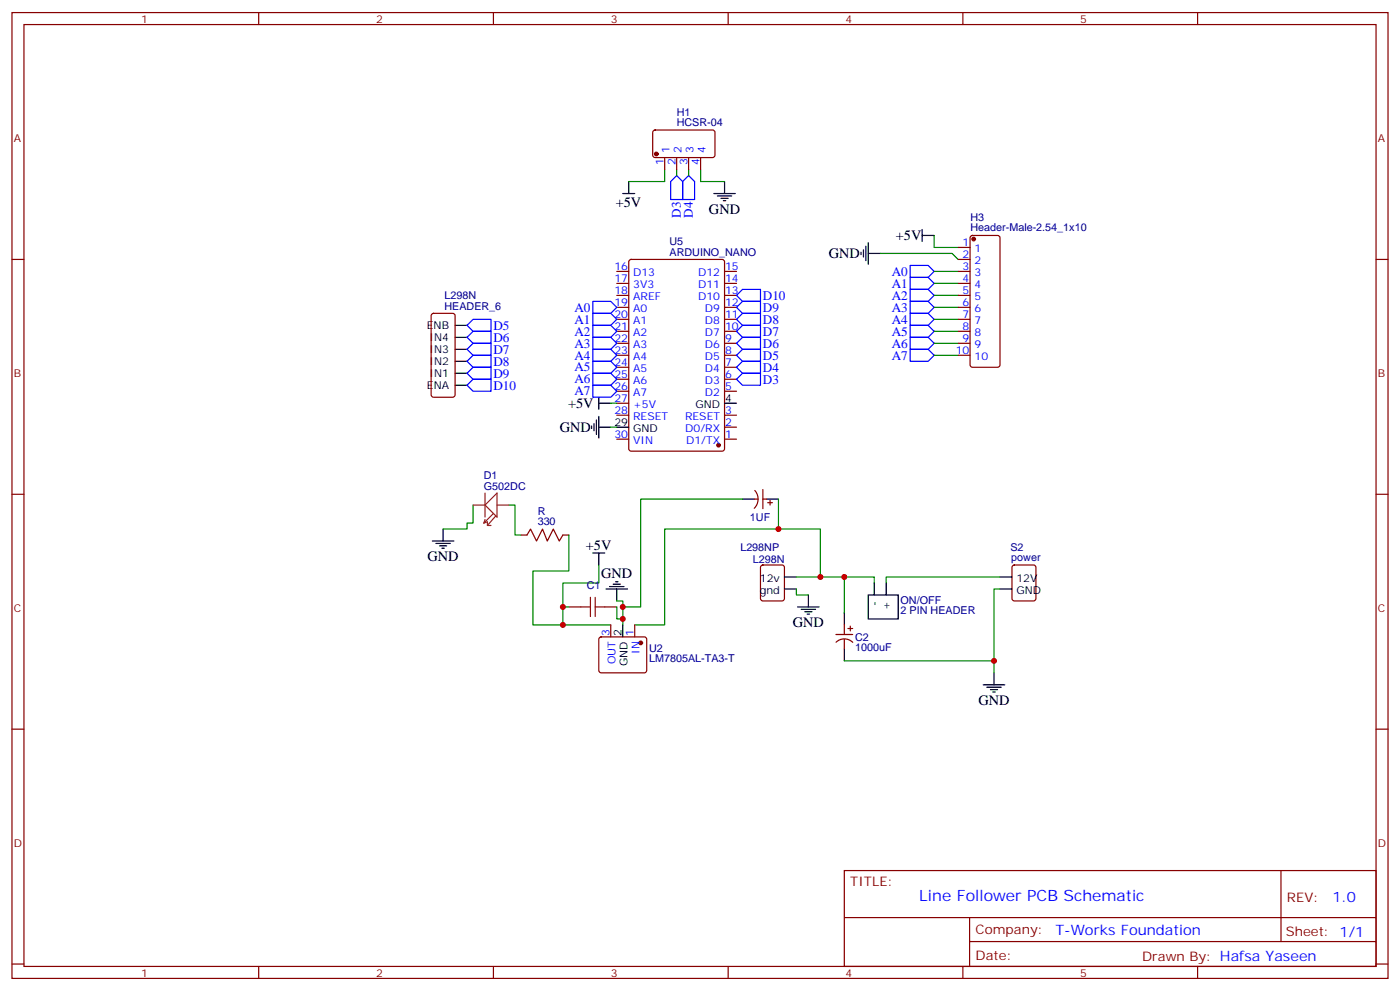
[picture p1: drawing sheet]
<svg xmlns="http://www.w3.org/2000/svg" width="412mm" height="292mm" viewBox="0 0 412 292" stroke-linecap="round" stroke-linejoin="round" font-family="sans-serif">
<g fill="none" stroke="#870000" stroke-width=".35">
<path d="M3.5 3.7h405.4v284.3h-405.4zM7.1 7.2h398.2v277.3h-398.2zM76.2 3.7v3.5M145.3 3.7v3.5M214.5 3.7v3.5M283.6 3.7v3.5M352.8 3.7v3.5M192.5 38.5l.5-.2h17.2l.4 .7-.1 7-.6 .4-17.2-.1-.4-.6v-6.7zM195.8 46.4v3.5M199.3 46.4v3.5M202.8 46.4v3.5M206.4 46.4v3.5"/>
<path d="M3.5 76.4h3.6M181.7 79.9h3.5M185.4 76.6l.5-.2h26.8l.7 .4v55.3l-.4 .7h-27.1l-.6-.4-.1-55.3zM213.4 79.9h3.6M282.2 76.4h3.6M282.2 79.9h3.6M282.2 72.8h3.6M286 69.5l.5-.2h7.4l.6 .5 .1 37.6-.3 .5-.4 .2h-7.4l-.5-.2-.2-.5v-37.4zM405.3 76.4h3.6M127.2 92.5l.5-.2h5.6l.7 .4 .1 23.5-.5 .7h-5.9l-.6-.4-.1-23.5zM181.7 97.5h3.5M181.7 94h3.5"/>
<path d="M181.7 90.5h3.5M181.7 87h3.5M181.7 83.4h3.5M213.4 97.5h3.6M213.4 94h3.6M213.4 90.5h3.6M213.4 87h3.6M213.4 83.4h3.6M282.2 97.5h3.6M282.2 94h3.6M282.2 90.5h3.6M282.2 87h3.6"/>
<path d="M282.2 83.4h3.6M181.7 115.2h3.5M181.7 111.7h3.5M181.7 108.1h3.5M181.7 104.6h3.5M181.7 101.1h3.5M181.7 118.7h3.5M213.4 115.2h3.6M213.4 111.7h3.6M213.4 108.1h3.6M213.4 104.6h3.6M213.4 101.1h3.6"/>
<path d="M282.2 104.6h3.6M282.2 101.1h3.6M181.7 129.3h3.5M181.7 122.2h3.5M213.4 129.3h3.6M213.4 125.8h3.6M213.4 122.2h3.6M3.5 145.5h3.6M153.5 157.5h1.7l1.1-1.7 1.7 3.5 1.8-3.5 1.4 3.5 1.8-3.5 1.7 3.5 1.1-1.8h1.8M222.2 146.9h1.1M222.3 144.4a3.8 3.8 0 0 1-.1 5.2M224.7 144.1v5.7"/>
<path d="M224.7 146.9h1.1M226.1 148h1.4M226.8 147.3v1.4M405.3 145.5h3.6M167.6 178.7h3.5M178.2 178.7h3.5M224.2 166.5l.5-.2h5.7l.6 .5 .1 9.4-.5 .7h-5.9l-.6-.4-.1-9.5zM298.3 166.5l.5-.2h5.6l.7 .5 .1 9.4-.5 .7h-5.9l-.6-.4-.1-9.5zM176.6 187.7l.5-.2h12.7l.5 .2 .2 .5-.1 9.5-.6 .4-13-.1-.4-.6v-9.2zM179.9 184v3.5M187 184v3.5M246.2 186.8h5"/>
<path d="M246.3 189.1a3.5 3.5 0 0 1 4.9 0M248.7 184v2.8M248.7 188.2v2.8M249.8 185h1.4M250.5 184.3v1.4M3.5 214.7h3.6M405.3 214.7h3.6M248.7 256.3h156.6v28.2h-156.6zM377.3 256.3v20.9M248.7 270.1h156.5M285.6 277.2h119.6M285.6 270.1v14.2"/>
<path d="M3.5 283.8h3.6M76.2 284.5v3.5M145.3 284.5v3.5M214.5 284.5v3.5M283.6 284.5v3.5M352.8 284.5v3.5M405.3 283.8h3.6"/>
</g>
<g fill="#870000" stroke="#870000" stroke-width=".35">
<circle cx="211.7" cy="131.1" r=".53"/>
<circle cx="193.3" cy="45.3" r=".53"/>
<circle cx="188.7" cy="189.3" r=".53"/>
<circle cx="286.8" cy="70.4" r=".53"/>
</g>
<g fill="none" stroke="#000" stroke-width=".35">
<path d="M183.4 57h3.6M185.2 53.4v3.6M210.3 57h6.3M211.3 57.7h4.2M212.4 58.4h2.1M213.1 59.1h.7M213.4 53.4v3.6M253.6 74.3v.7M254.4 73.6v2.1M255.1 72.5v4.2M255.8 74.6h3.5M255.8 71.4v6.4"/>
<path d="M271.6 69.3h3.6M271.6 67.6v3.5M134.1 95.8h3.5M134.1 99.3h3.5M134.1 102.8h3.5M134.1 106.4h3.5M134.1 109.9h3.5M134.1 113.4h3.5M176.4 118.7h3.5M176.4 116.9v3.6M213.4 118.7h3.6M174.3 125.4v.7"/>
<path d="M175 124.7v2.1M175.7 123.6v4.3M176.4 125.8h3.5M176.4 122.6v6.3M181.7 125.8h3.5M127.4 159.3h6.3M128.4 160h4.2M130.5 155.8v3.5M218.7 146.9h3.5M225.8 146.9h3.5M129.5 160.7h2.1M130.2 161.4h.7"/>
<path d="M174.6 162.8h3.6M176.4 162.8v3.5M178.5 173.4h6.4M179.6 172.7h4.2M180.6 172h2.1M181.3 171.3h.7M181.7 173.4v3.5M231.1 169.9h3.5M231.1 173.4h3.5M234.9 178.7h6.4M236 179.4h4.2M238.1 175.2v3.5"/>
<path d="M255.8 175.2h8.8v7h-8.8zM257.5 171.6v3.6M261.1 171.6v3.6M294.6 169.9h3.5M294.6 173.4h3.5M183.4 184v3.5M237.1 180.1h2.1M237.8 180.8h.7M248.7 180.4v3.6M248.7 191v3.6M292.8 198.1v3.5M289.6 201.6h6.4"/>
<path d="M290.7 202.3h4.2M291.7 203h2.2M292.5 203.7h.7"/>
</g>
<g fill="none" stroke="#008700" stroke-width=".35">
<path d="M195.8 49.9v3.5h-10.6M199.3 49.9v1.8M202.8 49.9v1.8M206.4 49.9v3.5h7M259.3 74.6h21.2l1.7 1.8M275.2 69.3v3.5h7M275.2 79.9h7M275.2 83.4h7M275.2 87h7M275.2 90.5h7M275.2 94h7M275.2 97.5h7"/>
<path d="M179.9 118.7h1.8M275.2 101.1h7M275.2 104.6h7M179.9 125.8h1.8M139.3 148.7v5.3h-1.7v1.8h-7.1M149.9 148.7h1.8v8.8h1.8M167.6 157.5v10.6h-10.6v15.9h8.8M218.7 146.9h-30v31.8h-5.3M229.3 146.9v8.9M165.8 178.7h1.8M176.4 166.3v5.3h-10.6v12.4h14.1M181.7 176.9h1.7v7.1"/>
<path d="M181.7 178.7v3.5h1.7M234.6 173.4v1.8h3.5M234.6 169.9h22.9v1.7M241.7 169.9v-14.1h-45.9v28.2h-8.8M248.7 169.9v10.5M294.6 173.4h-1.8v24.7M294.6 169.9h-33.5v1.7M248.7 194.6h44.1"/>
</g>
<g fill="none" stroke="#00f" stroke-width=".35">
<path d="M199.3 51.7l1.8 1.7v5.3h-3.5v-5.3zM202.8 51.7l1.8 1.7v5.3h-3.5v-5.3zM268.1 78.1h5.3l1.8 1.8-1.8 1.8h-5.3zM137.6 95.8l1.7-1.8h5.3v3.5h-5.3zM137.6 99.3l1.7-1.8h5.3v3.6h-5.3zM174.6 88.7h5.3l1.8 1.8-1.8 1.8h-5.3zM174.6 92.3h5.3l1.8 1.7-1.8 1.8h-5.3zM174.6 95.8h5.3l1.8 1.7-1.8 1.8h-5.3zM174.6 99.3h5.3l1.8 1.8-1.8 1.7h-5.3zM217 97.5l1.7-1.7h5.3v3.5h-5.3zM217 94l1.7-1.7h5.3v3.5h-5.3zM217 90.5l1.7-1.8h5.3v3.6h-5.3z"/>
<path d="M217 87l1.7-1.8h5.3v3.5h-5.3zM268.1 81.7h5.3l1.8 1.7-1.8 1.8h-5.3zM268.1 85.2h5.3l1.8 1.8-1.8 1.7h-5.3zM268.1 88.7h5.3l1.8 1.8-1.8 1.8h-5.3zM268.1 92.3h5.3l1.8 1.7-1.8 1.8h-5.3zM268.1 95.8h5.3l1.8 1.7-1.8 1.8h-5.3zM268.1 99.3h5.3l1.8 1.8-1.8 1.7h-5.3zM137.6 102.8l1.7-1.7h5.3v3.5h-5.3zM137.6 106.4l1.7-1.8h5.3v3.5h-5.3zM137.6 109.9l1.7-1.8h5.3v3.6h-5.3zM137.6 113.4l1.7-1.7h5.3v3.5h-5.3zM174.6 102.8h5.3l1.8 1.8-1.8 1.8h-5.3z"/>
<path d="M174.6 106.4h5.3l1.8 1.7-1.8 1.8h-5.3zM174.6 109.9h5.3l1.8 1.8-1.8 1.7h-5.3zM174.6 113.4h5.3l1.8 1.8-1.8 1.7h-5.3zM217 104.6l1.7-1.8h5.3v3.6h-5.3zM217 101.1l1.7-1.8h5.3v3.5h-5.3zM217 108.1l1.7-1.7h5.3v3.5h-5.3zM217 111.7l1.7-1.8h5.3v3.5h-5.3zM268.1 102.8h5.3l1.8 1.8-1.8 1.8h-5.3z"/>
</g>
<path d="M171.1 178.7h2.8M173.9 175.9v5.6M175.3 178.7h2.9M175.3 175.9v5.6" fill="none" stroke="#a10000" stroke-width=".35"/>
<path d="M139.3 148.7h3.6M142.5 154l1.1-.4v1.1M142.9 148.7l3.5-3.5v7zM142.9 145.2v7M142.9 152.9l-.4 1.1M143.6 154.7h1M145.3 151.2l-2.8 2.8M146 151.9l-2.4 2.8M146.4 148.7h3.5" fill="none" stroke="#8c2424" stroke-width=".35"/>
<g fill="#c00">
<circle cx="241.7" cy="169.9" r=".88"/>
<circle cx="229.3" cy="155.8" r=".88"/>
<circle cx="165.8" cy="184" r=".88"/>
<circle cx="165.8" cy="178.7" r=".88"/>
<circle cx="183.4" cy="178.7" r=".88"/>
<circle cx="183.4" cy="182.2" r=".88"/>
<circle cx="248.7" cy="169.9" r=".88"/>
<circle cx="292.8" cy="194.6" r=".88"/>
</g>
<text font-size="4.6" fill="#00f" x="270.8" y="265.3">Line Follower PCB Schematic</text>
<g font-size="4.2">
<text x="181.4" y="60.8">+5V</text>
<text x="208.8" y="63">GND</text>
<text x="263.9" y="70.7">+5V</text>
<text x="244.1" y="76">GND</text>
<text x="167.3" y="120.1">+5V</text>
<text x="164.9" y="127.2">GND</text>
<text x="172.5" y="161.8">+5V</text>
<text x="125.9" y="165.3">GND</text>
<text x="177.1" y="170.3">GND</text>
<text x="233.5" y="184.7">GND</text>
<text x="288.2" y="207.7">GND</text>
</g>
<g font-size="4.2" fill="#00f">
<text x="392.5" y="265.6">1.0</text>
<text x="310.9" y="275.1">T-Works Foundation</text>
</g>
<g font-size="3.9" fill="#00f">
<text x="200.6" y="64" transform="rotate(-90 200.6 64)">D3</text>
<text x="204.1" y="64" transform="rotate(-90 204.1 64)">D4</text>
<text x="262.7" y="81.2">A0</text>
<text x="224.7" y="88.2">D10</text>
<text x="262.7" y="84.7">A1</text>
<text x="262.7" y="88.2">A2</text>
<text x="169.2" y="91.7">A0</text>
<text x="169.2" y="95.3">A1</text>
<text x="224.7" y="95.3">D8</text>
<text x="224.7" y="91.8">D9</text>
<text x="262.7" y="91.7">A3</text>
<text x="262.7" y="95.3">A4</text>
<text x="145.3" y="97.1">D5</text>
<text x="145.3" y="100.6">D6</text>
<text x="169.2" y="98.8">A2</text>
<text x="224.7" y="98.8">D7</text>
<text x="262.7" y="98.8">A5</text>
<text x="145.3" y="104.1">D7</text>
<text x="145.3" y="107.7">D8</text>
<text x="169.2" y="102.3">A3</text>
<text x="169.2" y="105.8">A4</text>
<text x="224.7" y="105.9">D5</text>
<text x="224.7" y="102.3">D6</text>
<text x="262.7" y="102.3">A6</text>
<text x="262.7" y="105.9">A7</text>
<text x="145.3" y="111.2">D9</text>
<text x="169.2" y="109.4">A5</text>
<text x="169.2" y="112.9">A6</text>
<text x="224.7" y="109.4">D4</text>
<text x="224.7" y="113">D3</text>
<text x="145.3" y="114.7">D10</text>
<text x="169.2" y="116.4">A7</text>
</g>
<g font-size="3.9" fill="#800">
<text x="250.5" y="260.9">TITLE:</text>
<text x="379.1" y="265.6">REV:</text>
<text x="287.4" y="275.1">Company:</text>
<text x="378.7" y="275.7">Sheet: 1/1</text>
<text x="287.4" y="282.8">Date:</text>
<text x="336.4" y="282.8">Drawn By: Hafsa Yaseen</text>
</g>
<g font-size="3.2" fill="#800">
<text x="41.6" y="6.7">1</text>
<text x="110.8" y="6.7">2</text>
<text x="179.9" y="6.7">3</text>
<text x="249.1" y="6.7">4</text>
<text x="318.2" y="6.7">5</text>
<text x="4.1" y="41.8">A</text>
<text x="405.9" y="41.8">A</text>
<text x="4.1" y="110.9">B</text>
<text x="405.9" y="110.9">B</text>
<text x="4.1" y="180.1">C</text>
<text x="405.9" y="180.1">C</text>
<text x="4.1" y="249.2">D</text>
<text x="405.9" y="249.2">D</text>
<text x="41.6" y="287.5">1</text>
<text x="110.8" y="287.5">2</text>
<text x="179.9" y="287.5">3</text>
<text x="249.1" y="287.5">4</text>
<text x="318.2" y="287.5">5</text>
</g>
<g font-size="3.2" fill="#000080">
<text x="199.3" y="34.1">H1</text>
<text x="199.3" y="37.2">HCSR-04</text>
<text x="285.9" y="64.9">H3</text>
<text x="285.9" y="68.1">Header-Male-2.54_1x10</text>
<text x="197.2" y="75.3">ARDUINO_NANO</text>
<text x="197.2" y="72.1">U5</text>
<text x="130.9" y="88.1">L298N</text>
<text x="130.9" y="91.2">HEADER_6</text>
<text x="142.5" y="140.9">D1</text>
<text x="142.5" y="144.1">G502DC</text>
<text x="158.4" y="154.7">330</text>
<text x="158.4" y="151.5">R</text>
<text x="220.9" y="153.4">1UF</text>
<text x="218.1" y="162.2">L298NP</text>
<text x="221.8" y="165.7">L298N</text>
<text x="297.6" y="162.1">S2</text>
<text x="297.9" y="165.3">power</text>
<text x="172.9" y="173.4">C1</text>
<text x="265.3" y="177.7">ON/OFF</text>
<text x="265.3" y="180.9">2 PIN HEADER</text>
<text x="191.2" y="191.9">U2</text>
<text x="251.9" y="191.8">1000uF</text>
<text x="251.9" y="188.6">C2</text>
<text x="191.2" y="195">LM7805AL-TA3-T</text>
</g>
<g font-size="3.2" fill="#00f">
<text x="197.2" y="45.1" transform="rotate(-90 197.2 45.1)">1</text>
<text x="200.7" y="45.1" transform="rotate(-90 200.7 45.1)">2</text>
<text x="204.3" y="45.1" transform="rotate(-90 204.3 45.1)">3</text>
<text x="207.8" y="45.1" transform="rotate(-90 207.8 45.1)">4</text>
<text x="195.4" y="48.6" transform="rotate(-90 195.4 48.6)">1</text>
<text x="199" y="48.6" transform="rotate(-90 199 48.6)">2</text>
<text x="202.5" y="48.6" transform="rotate(-90 202.5 48.6)">3</text>
<text x="206" y="48.6" transform="rotate(-90 206 48.6)">4</text>
<text x="283.6" y="72.5">1</text>
<text x="283.6" y="76">2</text>
<text x="287.1" y="74.3">1</text>
<text x="287.1" y="77.8">2</text>
<text x="181" y="79.6">16</text>
<text x="181" y="83.1">17</text>
<text x="186.5" y="81.3">D13</text>
<text x="205.6" y="81.3">D12</text>
<text x="213.6" y="83.1">14</text>
<text x="213.6" y="79.6">15</text>
<text x="283.6" y="79.6">3</text>
<text x="283.6" y="83.1">4</text>
<text x="287.1" y="81.3">3</text>
<text x="181" y="86.6">18</text>
<text x="186.5" y="84.8">3V3</text>
<text x="186.5" y="88.4">AREF</text>
<text x="205.6" y="88.4">D10</text>
<text x="205.6" y="84.8">D11</text>
<text x="213.6" y="86.6">13</text>
<text x="283.6" y="86.6">5</text>
<text x="287.1" y="84.8">4</text>
<text x="287.1" y="88.4">5</text>
<text x="181" y="90.1">19</text>
<text x="181" y="93.7">20</text>
<text x="186.5" y="91.9">A0</text>
<text x="186.5" y="95.4">A1</text>
<text x="207.7" y="95.4">D8</text>
<text x="207.7" y="91.9">D9</text>
<text x="213.6" y="93.7">11</text>
<text x="213.6" y="90.1">12</text>
<text x="283.6" y="90.1">6</text>
<text x="283.6" y="93.7">7</text>
<text x="287.1" y="91.9">6</text>
<text x="287.1" y="95.4">7</text>
<text x="181" y="97.2">21</text>
<text x="181" y="100.7">22</text>
<text x="186.5" y="99">A2</text>
<text x="207.7" y="99">D7</text>
<text x="213.6" y="100.7">9</text>
<text x="213.6" y="97.2">10</text>
<text x="283.6" y="97.2">8</text>
<text x="283.6" y="100.7">9</text>
<text x="287.1" y="99">8</text>
<text x="181" y="104.2">23</text>
<text x="181" y="107.8">24</text>
<text x="186.5" y="102.5">A3</text>
<text x="186.5" y="106">A4</text>
<text x="207.7" y="106">D5</text>
<text x="207.7" y="102.5">D6</text>
<text x="213.6" y="107.8">7</text>
<text x="213.6" y="104.2">8</text>
<text x="281.5" y="104.2">10</text>
<text x="287.1" y="102.5">9</text>
<text x="287.1" y="106">10</text>
<text x="181" y="111.3">25</text>
<text x="186.5" y="109.5">A5</text>
<text x="186.5" y="113.1">A6</text>
<text x="207.7" y="113.1">D3</text>
<text x="207.7" y="109.5">D4</text>
<text x="213.6" y="111.3">6</text>
<text x="181" y="114.8">26</text>
<text x="181" y="118.4">27</text>
<text x="186.5" y="116.6">A7</text>
<text x="207.7" y="116.6">D2</text>
<text x="213.6" y="114.8">5</text>
<text x="181" y="121.9">28</text>
<text x="186.5" y="120.1">+5V</text>
<text x="186.5" y="123.6">RESET</text>
<text x="201.8" y="123.6">RESET</text>
<text x="213.6" y="125.4">2</text>
<text x="213.6" y="121.9">3</text>
<text x="181" y="128.9">30</text>
<text x="186.5" y="130.7">VIN</text>
<text x="201.8" y="127.2">D0/RX</text>
<text x="202.1" y="130.7">D1/TX</text>
<text x="213.6" y="128.9">1</text>
<text x="179.6" y="187.3" transform="rotate(-90 179.6 187.3)">3</text>
<text x="186.6" y="187.3" transform="rotate(-90 186.6 187.3)">1</text>
<text x="181.3" y="195.6" transform="rotate(-90 181.3 195.6)">OUT</text>
<text x="188.4" y="192.5" transform="rotate(-90 188.4 192.5)">IN</text>
</g>
<g font-size="3.2">
<text x="125.7" y="96.8">ENB</text>
<text x="126.6" y="100.4">IN4</text>
<text x="126.6" y="103.9">IN3</text>
<text x="126.6" y="107.4">IN2</text>
<text x="126.6" y="110.9">IN1</text>
<text x="125.7" y="114.5">ENA</text>
<text x="213.6" y="118.4">4</text>
<text x="181" y="125.4">29</text>
<text x="204.8" y="120.1">GND</text>
<text x="186.5" y="127.2">GND</text>
<text x="223.9" y="171.3">12v</text>
<text x="299.4" y="171.3">12V</text>
<text x="223.8" y="174.8">gnd</text>
<text x="258.6" y="178.4" transform="rotate(-90 258.6 178.4)">-</text>
<text x="262.1" y="179.5" transform="rotate(-90 262.1 179.5)">+</text>
<text x="299.4" y="174.8">GND</text>
<text x="183.1" y="187.3" transform="rotate(-90 183.1 187.3)">2</text>
<text x="184.9" y="196.1" transform="rotate(-90 184.9 196.1)">GND</text>
</g>
</svg>
